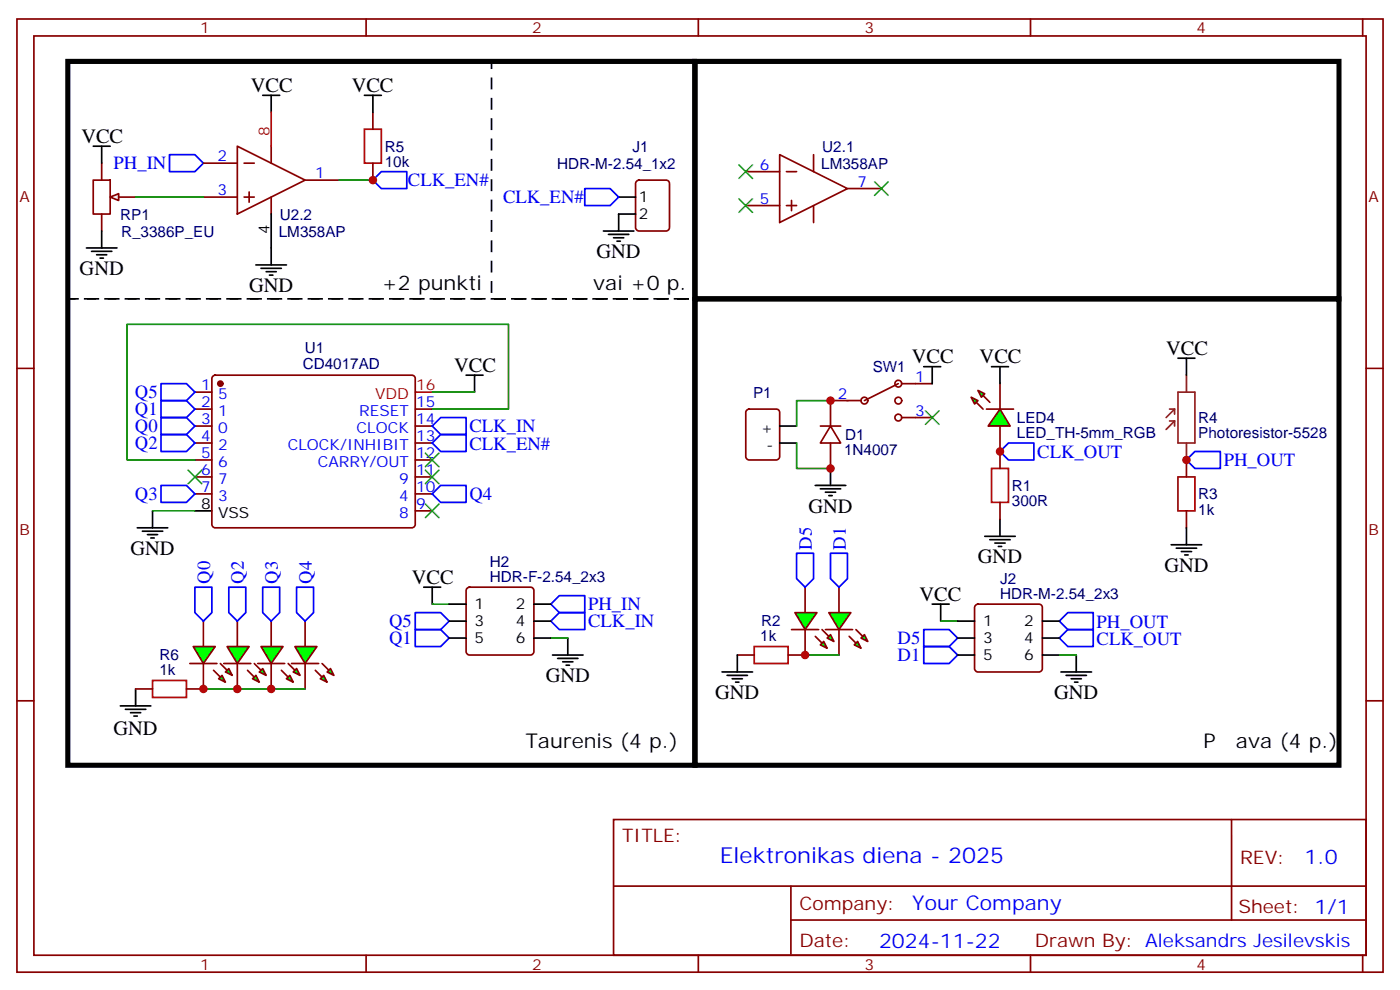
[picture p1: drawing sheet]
<svg xmlns="http://www.w3.org/2000/svg" width="291mm" height="206mm" viewBox="0 0 291 206" stroke-linecap="round" stroke-linejoin="round" font-family="sans-serif">
<g fill="none" stroke="#870000" stroke-width=".35">
<path d="M3.5 4h284.4v198.2h-284.4zM7.1 7.5h277.2v191.2h-277.2zM76.2 4v3.5M145.3 4v3.5M214.5 4v3.5M283.6 4v3.5M3.5 76.6h3.6M44.3 78.2l.5-.2h40.9a.71 .71 0 0 1 .7 .7v30.4a.76 .76 0 0 1-.7 .7h-40.9a.76 .76 0 0 1-.7-.7v-30.4zM208.1 79.8v5.3M284.3 76.6h3.6M40.6 85.1h3.5M40.6 88.6h3.5"/>
<path d="M40.6 92.1h3.5M40.6 95.7h3.5M40.6 99.2h3.5M40.6 81.6h3.5M86.4 85.1h3.6M86.4 88.6h3.6M86.4 92.1h3.6M86.4 95.7h3.6M86.4 99.2h3.6M155.5 85.3l.4-.2h5.7a.71 .71 0 0 1 .7 .7v9.2a.76 .76 0 0 1-.7 .7h-5.7a.76 .76 0 0 1-.7-.7v-9.2zM170.7 88.6h4.3M172.9 88.6l2.1 3.5h-4.3z"/>
<path d="M172.9 83.3v5.3M172.9 92.1v5.3M208.1 88.6v8.8M40.6 102.7h3.5M86.4 102.7h3.6M86.4 106.3h3.6M208.1 104.5v3.5M3.5 145.8h3.6M284.3 145.8h3.6M127.7 170.5h156.6v28.2h-156.6zM256.3 170.5v20.9M76.2 198.7v3.5"/>
<path d="M127.7 184.3h156.5M145.3 198.7v3.5M164.6 191.4h119.6M164.6 184.3v14.1M214.5 198.7v3.5M283.6 198.7v3.5"/>
</g>
<path d="M86.4 81.6h3.6" fill="none" stroke="#f00" stroke-width=".35"/>
<g fill="none" stroke="#000" stroke-width=".35">
<path d="M97 78h3.5M98.8 78v3.6M162.3 92.1h3.5M162.3 88.6h3.5M172.9 97.4v3.6M28.6 109.8h6.3M29.6 110.5h4.3M30.7 111.2h2.1M31.4 111.9h.7M31.7 106.3v3.5M40.6 106.3h3.5M169.7 101h6.3"/>
<path d="M170.7 101.7h4.3M171.8 102.4h2.1M172.5 103.1h.7M205 111.5h6.3M206 112.3h4.3M207.1 113h2.1M207.8 113.7h.7M208.1 108v3.5"/>
</g>
<circle cx="45.9" cy="79.8" r=".53" fill="#870000" stroke="#870000" stroke-width=".35"/>
<path d="M90 85.1h15.8v-17.6h-79.3v28.2h14.1M90 81.6h8.8M165.8 92.1v5.3h7.1M172.9 83.3h-7.1v5.3M31.7 106.3h8.9" fill="none" stroke="#008700" stroke-width=".35"/>
<path d="M39.2 97.8l2.8 2.8M42 97.8l-2.8 2.8M88.5 97.8l2.9 2.8M88.5 94.3l2.9 2.8M91.4 97.8l-2.9 2.8M91.4 94.3l-2.9 2.8M88.5 104.8l2.9 2.9M91.4 104.8l-2.9 2.9" fill="none" stroke="#3c3" stroke-width=".35"/>
<path d="M33.5 79.8h5.3l1.8 1.8-1.8 1.7h-5.3zM33.5 86.9h5.3l1.8 1.7-1.8 1.8h-5.3zM33.5 83.3h5.3l1.8 1.8-1.8 1.8h-5.3zM33.5 90.4h5.3l1.8 1.7-1.8 1.8h-5.3zM33.5 101h5.3l1.8 1.7-1.8 1.8h-5.3zM90 102.7l1.7-1.7h5.3v3.5h-5.3z" fill="none" stroke="#00f" stroke-width=".35"/>
<path d="M206.4 97.4h3.5v7.1h-3.5z" fill="none" stroke="#a10000" stroke-width=".35"/>
<g fill="#0f0" stroke="#870000" stroke-width=".35">
<path d="M203.6 81.2l1.4 .7-.7 .7z"/>
<path d="M202.1 82.6l1.5 .7-.8 .7z"/>
</g>
<g fill="#870000" stroke="#870000" stroke-width=".35">
<path d="M204.6 82.3l1.4 1.4z"/>
<path d="M203.2 83.7l1.4 1.4z"/>
</g>
<path d="M205.3 85.1h5.7z" fill="#f00" stroke="#870000" stroke-width=".35"/>
<path d="M208.1 85.1l2.2 3.5h-4.6z" fill="#0f0" stroke="#870000" stroke-width=".35"/>
<path d="M206.4 76.3h3.5M208.1 76.3v3.5" fill="none" stroke="#000" stroke-width=".35"/>
<path d="M167.6 122.1v5.3M167.6 131v5.2" fill="none" stroke="#870000" stroke-width=".35"/>
<g fill="#0f0" stroke="#870000" stroke-width=".35">
<path d="M170.7 134.1l.7-.7 .8 1.4z"/>
<path d="M172.2 132.7l.7-.7 .7 1.4z"/>
</g>
<g fill="#870000" stroke="#870000" stroke-width=".35">
<path d="M169.7 132.4l1.4 1.4z"/>
<path d="M171.1 131l1.4 1.4z"/>
</g>
<path d="M164.7 131h5.7z" fill="#f00" stroke="#870000" stroke-width=".35"/>
<path d="M165.5 127.4h4.5l-2.4 3.6z" fill="#0f0" stroke="#870000" stroke-width=".35"/>
<path d="M174.6 122.1v5.3M174.6 131v5.2" fill="none" stroke="#870000" stroke-width=".35"/>
<g fill="#0f0" stroke="#870000" stroke-width=".35">
<path d="M177.8 134.1l.7-.7 .7 1.4z"/>
<path d="M179.2 132.7l.7-.7 .7 1.4z"/>
</g>
<g fill="#870000" stroke="#870000" stroke-width=".35">
<path d="M176.7 132.4l1.5 1.4z"/>
<path d="M178.2 131l1.4 1.4z"/>
</g>
<path d="M171.8 131h5.6z" fill="#f00" stroke="#870000" stroke-width=".35"/>
<path d="M172.5 127.4h4.6l-2.5 3.6z" fill="#0f0" stroke="#870000" stroke-width=".35"/>
<path d="M42.3 129.2v5.3M42.3 138v5.3" fill="none" stroke="#870000" stroke-width=".35"/>
<g fill="#0f0" stroke="#870000" stroke-width=".35">
<path d="M45.5 141.2l.7-.7 .7 1.4z"/>
<path d="M46.9 139.8l.7-.7 .7 1.4z"/>
</g>
<g fill="#870000" stroke="#870000" stroke-width=".35">
<path d="M44.4 139.4l1.5 1.4z"/>
<path d="M45.9 138l1.4 1.4z"/>
</g>
<path d="M39.5 138h5.7z" fill="#f00" stroke="#870000" stroke-width=".35"/>
<path d="M40.2 134.5h4.6l-2.5 3.5z" fill="#0f0" stroke="#870000" stroke-width=".35"/>
<path d="M49.4 129.2v5.3M49.4 138v5.3" fill="none" stroke="#870000" stroke-width=".35"/>
<g fill="#0f0" stroke="#870000" stroke-width=".35">
<path d="M52.6 141.2l.7-.7 .7 1.4z"/>
<path d="M54 139.8l.7-.7 .7 1.4z"/>
</g>
<g fill="#870000" stroke="#870000" stroke-width=".35">
<path d="M51.5 139.4l1.4 1.4z"/>
<path d="M52.9 138l1.4 1.4z"/>
</g>
<path d="M46.6 138h5.6z" fill="#f00" stroke="#870000" stroke-width=".35"/>
<path d="M47.3 134.5h4.6l-2.5 3.5z" fill="#0f0" stroke="#870000" stroke-width=".35"/>
<path d="M56.4 129.2v5.3M56.4 138v5.3" fill="none" stroke="#870000" stroke-width=".35"/>
<g fill="#0f0" stroke="#870000" stroke-width=".35">
<path d="M59.6 141.2l.7-.7 .7 1.4z"/>
<path d="M61 139.8l.7-.7 .7 1.4z"/>
</g>
<g fill="#870000" stroke="#870000" stroke-width=".35">
<path d="M58.6 139.4l1.4 1.4z"/>
<path d="M60 138l1.4 1.4z"/>
</g>
<path d="M53.6 138h5.7z" fill="#f00" stroke="#870000" stroke-width=".35"/>
<path d="M54.3 134.5h4.6l-2.5 3.5z" fill="#0f0" stroke="#870000" stroke-width=".35"/>
<path d="M63.5 129.2v5.3M63.5 138v5.3" fill="none" stroke="#870000" stroke-width=".35"/>
<g fill="#0f0" stroke="#870000" stroke-width=".35">
<path d="M66.7 141.2l.7-.7 .7 1.4z"/>
<path d="M68.1 139.8l.7-.7 .7 1.4z"/>
</g>
<g fill="#870000" stroke="#870000" stroke-width=".35">
<path d="M65.6 139.4l1.4 1.4z"/>
<path d="M67 138l1.4 1.4z"/>
</g>
<path d="M60.7 138h5.6z" fill="#f00" stroke="#870000" stroke-width=".35"/>
<path d="M61.4 134.5h4.6l-2.5 3.5z" fill="#0f0" stroke="#870000" stroke-width=".35"/>
<path d="M157 134.5h7v3.5h-7z" fill="none" stroke="#a10000" stroke-width=".35"/>
<g fill="none" stroke="#870000" stroke-width=".35">
<path d="M19.4 37.5h3.5v7h-3.5zM21.2 33.9v3.6M132.5 37.7l.5-.2h5.6a.71 .71 0 0 1 .7 .7v9.1a.76 .76 0 0 1-.7 .7h-5.6a.76 .76 0 0 1-.7-.7v-9.1zM21.2 44.5v3.5M24.7 41h3.5M187 79.8l-7.1 3.5M187.7 79.8h6.3M172.9 83.3h6.3M187.7 86.9h6.3M153.5 136.2h3.5M164 136.2h3.6"/>
<circle cx="187" cy="79.8" r=".71"/>
<circle cx="179.9" cy="83.3" r=".71"/>
<circle cx="187" cy="83.3" r=".71"/>
<circle cx="187" cy="86.9" r=".71"/>
</g>
<g fill="none" stroke="#000" stroke-width=".35">
<path d="M53.3 55.1h6.3M54.3 55.8h4.3M55.4 56.5h2.1M56.1 57.2h.7M56.4 51.6v3.5M125.6 48h6.3M126.6 48.8h4.3M127.7 49.5h2.1M128.4 50.2h.7M128.8 41h3.5M132.3 44.5h-3.5v3.5M192.3 76.3h3.5"/>
<path d="M194 76.3v3.5M150.3 139.8h6.3M153.5 136.2v3.6M151.3 140.5h4.3M152.4 141.2h2.1M153.1 141.9h.7"/>
</g>
<path d="M79.4 35.7h5.3v3.5h-5.3l-1.8-1.7zM121.7 39.2h5.3l1.8 1.8-1.8 1.8h-5.3zM90 92.1l1.7-1.7h5.3v3.5h-5.3zM165.8 115.1h3.5v5.3l-1.7 1.7-1.8-1.7zM172.9 115.1h3.5v5.3l-1.8 1.7-1.7-1.7zM40.6 122.1h3.5v5.3l-1.8 1.8-1.7-1.8zM47.6 122.1h3.6v5.3l-1.8 1.8-1.8-1.8zM54.7 122.1h3.5v5.3l-1.8 1.8-1.7-1.8zM61.7 122.1h3.6v5.3l-1.8 1.8-1.8-1.8z" fill="none" stroke="#00f" stroke-width=".35"/>
<path d="M192.6 85.4l2.8 2.9M195.4 85.4l-2.8 2.9" fill="none" stroke="#3c3" stroke-width=".35"/>
<path d="M22.9 41l1.8-.7v1.4z" fill="#f0f0f0" stroke="#870000" stroke-width=".35"/>
<g fill="none" stroke="#000" stroke-width=".35">
<path d="M54.7 19.8h3.5M56.4 19.8v3.6M75.8 19.8h3.6M77.6 19.8v3.6M19.4 30.4h3.5M21.2 30.4v3.5M18 51.6h6.3M19 52.3h4.3M20.1 53h2.1M20.8 53.7h.7M21.2 48v3.6M56.4 44.5v7.1"/>
<path d="M245.2 74.5h3.5M246.9 74.5v3.5M243.8 113.3h6.3M244.8 114h4.3M245.9 114.7h2.1M246.6 115.4h.7M246.9 109.8v3.5M88.2 122.1h3.5M90 122.1v3.6M93.5 125.7h3.5M93.5 129.2h3.5M93.5 132.7h3.5"/>
<path d="M111.1 125.7h3.6M111.1 129.2h3.6M111.1 132.7h3.6M115 136.2h6.4M116.1 136.9h4.2M117.1 137.7h2.1M117.8 138.4h.7M118.2 132.7v3.5M194 125.7h3.6M195.8 125.7v3.5M199.3 136.2h3.5M199.3 129.2h3.5"/>
<path d="M199.3 132.7h3.5M217 136.2h3.5M217 129.2h3.5M217 132.7h3.5M220.8 139.8h6.4M224 136.2v3.6M25 146.8h6.4M26.1 147.5h4.2M27.2 148.2h2.1M27.9 148.9h.7M28.2 143.3v3.5M221.9 140.5h4.2"/>
<path d="M223 141.2h2.1M223.7 141.9h.7"/>
</g>
<path d="M75.8 26.9h3.6v7h-3.6zM245.2 99.2h3.5v7.1h-3.5zM31.7 141.5h7.1v3.6h-7.1z" fill="none" stroke="#a10000" stroke-width=".35"/>
<g fill="none" stroke="#870000" stroke-width=".35">
<path d="M42.3 33.9h7.1M49.4 30.4l14.1 7.1-14.1 7zM50.8 33.9h2.1M51.9 39.9v2.2M56.4 30.4v3.5M63.5 37.5h7.1M77.6 23.4v3.5M77.6 33.9v3.6M155.2 35.7h7.1M162.3 32.2l14.1 7-14.1 7.1zM163.7 35.7h2.1M169.3 32.2v3.5"/>
<path d="M176.4 39.2h7M42.3 41h7.1M50.8 41h2.1M56.4 41v3.5M155.2 42.8h7.1M163.7 42.8h2.1M164.7 41.7v2.1M169.3 42.8v3.5M246.9 95.7v3.5M246.9 106.3v3.5M97.2 122.3l.5-.2h12.7a.71 .71 0 0 1 .7 .7v12.7a.76 .76 0 0 1-.7 .7h-12.7a.76 .76 0 0 1-.7-.7v-12.7zM203.1 125.9l.5-.2h12.7a.71 .71 0 0 1 .7 .7v12.7a.76 .76 0 0 1-.7 .7h-12.7a.76 .76 0 0 1-.8-.7v-12.7z"/>
<path d="M28.2 143.3h3.5M38.8 143.3h3.5"/>
</g>
<path d="M246.9 78v3.6M243.4 87.6h1.1M243.4 85.1h1.1M244.5 87.6l-1.8 1.7M244.5 85.1l-1.8 1.8M244.5 85.1v1M244.5 87.6v1M245.2 81.6h3.5v10.5h-3.5zM246.9 92.1v3.6" fill="none" stroke="#8c2424" stroke-width=".35"/>
<path d="M35.3 32.2h5.3l1.7 1.7-1.7 1.8h-5.3zM90 88.6l1.7-1.7h5.3v3.5h-5.3zM208.1 93.9l1.8-1.8h5.3v3.6h-5.3zM246.9 95.7l1.8-1.8h5.3v3.5h-5.3zM86.4 127.4h5.3l1.8 1.8-1.8 1.8h-5.3zM86.4 131h5.3l1.8 1.7-1.8 1.8h-5.3zM116.4 123.9h5.3v3.5h-5.3l-1.7-1.7zM116.4 127.4h5.3v3.6h-5.3l-1.7-1.8zM192.3 131h5.3l1.7 1.7-1.7 1.8h-5.3zM192.3 134.5h5.3l1.7 1.7-1.7 1.8h-5.3zM220.5 129.2l1.7-1.8h5.3v3.6h-5.3zM220.5 132.7l1.7-1.7h5.3v3.5h-5.3z" fill="none" stroke="#00f" stroke-width=".35"/>
<path d="M70.6 37.5h7M28.2 41h14.1M90 125.7h3.5M114.7 132.7h3.5M167.6 136.2h7M195.8 129.2h3.5M220.5 136.2h3.5M42.3 143.3h21.2" fill="none" stroke="#008700" stroke-width=".35"/>
<path d="M14.1 12.8h130.5v49.4h-130.5zM102.3 12.8h42.3v49.4h-42.3zM14.1 62.2h130.5v97h-130.5z" fill="none" stroke="#000" stroke-width=".35" stroke-dasharray="2.1 2.1"/>
<path d="M14.1 12.8h130.5v146.4h-130.5zM144.6 12.8h134.1v49.4h-134.1zM144.6 62.2h134.1v97h-134.1z" fill="none" stroke="#000" stroke-width="1.1"/>
<path d="M56.4 23.4v7" fill="none" stroke="#f00" stroke-width=".35"/>
<path d="M153.8 34.3l2.8 2.8M156.6 34.3l-2.8 2.8M182 37.8l2.9 2.8M184.9 37.8l-2.9 2.8M153.8 41.3l2.8 2.9M156.6 41.3l-2.8 2.9" fill="none" stroke="#3c3" stroke-width=".35"/>
<g fill="#c00">
<circle cx="172.9" cy="97.4" r=".88"/>
<circle cx="172.9" cy="83.3" r=".88"/>
<circle cx="246.9" cy="95.7" r=".88"/>
<circle cx="208.1" cy="93.9" r=".88"/>
<circle cx="49.4" cy="143.3" r=".88"/>
<circle cx="56.4" cy="143.3" r=".88"/>
<circle cx="167.6" cy="136.2" r=".88"/>
<circle cx="42.3" cy="143.3" r=".88"/>
<circle cx="77.6" cy="37.5" r=".88"/>
</g>
<text font-size="4.6" fill="#00f" x="149.8" y="179.5">Elektronikas diena - 2025</text>
<g font-size="4.2">
<text x="52.2" y="19.1">VCC</text>
<text x="73.2" y="19.1">VCC</text>
<text x="16.9" y="29.7">VCC</text>
<text x="124.2" y="53.7">GND</text>
<text x="16.6" y="57.2">GND</text>
<text x="51.9" y="60.7">GND</text>
<text x="79.4" y="60.4">+2 punkti</text>
<text x="123.5" y="60.4">vai +0 p.</text>
<text x="94.5" y="77.3">VCC</text>
<text x="189.8" y="75.6">VCC</text>
<text x="203.9" y="75.6">VCC</text>
<text x="242.7" y="73.8">VCC</text>
<text x="168.3" y="106.6">GND</text>
<text x="27.2" y="115.4">GND</text>
<text x="203.6" y="117.2">GND</text>
<text x="242.4" y="119">GND</text>
<text x="85.7" y="121.4">VCC</text>
<text x="191.4" y="125">VCC</text>
<text x="113.6" y="141.9">GND</text>
<text x="148.9" y="145.4">GND</text>
<text x="219.4" y="145.4">GND</text>
<text x="23.6" y="152.9">GND</text>
<text x="109.4" y="155.6">Taurenis (4 p.)</text>
<text x="250.5" y="155.6">P</text>
<text x="257.3" y="155.6">ava (4 p.)</text>
</g>
<g font-size="4.2" fill="#00f">
<text x="271.5" y="179.7">1.0</text>
<text x="189.9" y="189.3">Your Company</text>
<text x="183" y="197.1">2024-11-22</text>
</g>
<g font-size="3.9" fill="#00f">
<text x="23.6" y="35.2">PH_IN</text>
<text x="84.9" y="38.6">CLK_EN#</text>
<text x="104.7" y="42.2">CLK_EN#</text>
<text x="28.1" y="82.8">Q5</text>
<text x="28.1" y="89.9">Q0</text>
<text x="28.1" y="86.3">Q1</text>
<text x="97.7" y="89.9">CLK_IN</text>
<text x="28.1" y="93.4">Q2</text>
<text x="97.7" y="93.5">CLK_EN#</text>
<text x="215.9" y="95.2">CLK_OUT</text>
<text x="254.7" y="96.9">PH_OUT</text>
<text x="28.1" y="104">Q3</text>
<text x="97.7" y="104">Q4</text>
<text x="169" y="114.4" transform="rotate(-90 169 114.4)">D5</text>
<text x="176" y="114.4" transform="rotate(-90 176 114.4)">D1</text>
<text x="43.7" y="121.4" transform="rotate(-90 43.7 121.4)">Q0</text>
<text x="50.8" y="121.4" transform="rotate(-90 50.8 121.4)">Q2</text>
<text x="57.8" y="121.4" transform="rotate(-90 57.8 121.4)">Q3</text>
<text x="64.9" y="121.4" transform="rotate(-90 64.9 121.4)">Q4</text>
<text x="81" y="130.4">Q5</text>
<text x="122.4" y="126.9">PH_IN</text>
<text x="122.4" y="130.4">CLK_IN</text>
<text x="228.2" y="130.5">PH_OUT</text>
<text x="81" y="134">Q1</text>
<text x="186.8" y="134">D5</text>
<text x="186.8" y="137.5">D1</text>
<text x="228.2" y="134.1">CLK_OUT</text>
</g>
<g font-size="3.9" fill="#800">
<text x="129.5" y="175">TITLE:</text>
<text x="258.1" y="179.7">REV:</text>
<text x="166.4" y="189.2">Company:</text>
<text x="257.7" y="189.9">Sheet: 1/1</text>
<text x="166.4" y="196.9">Date:</text>
<text x="215.4" y="197">Drawn By: Aleksandrs Jesilevskis</text>
</g>
<g font-size="3.2" fill="#800">
<text x="41.6" y="6.9">1</text>
<text x="110.8" y="6.9">2</text>
<text x="179.9" y="6.9">3</text>
<text x="249.1" y="6.9">4</text>
<text x="4.1" y="42.1">A</text>
<text x="284.9" y="42.1">A</text>
<text x="4.1" y="111.2">B</text>
<text x="284.9" y="111.2">B</text>
<text x="41.6" y="201.7">1</text>
<text x="110.8" y="201.7">2</text>
<text x="179.9" y="201.7">3</text>
<text x="249.1" y="201.7">4</text>
</g>
<g font-size="3.2" fill="#f00">
<text x="56.1" y="28.3" transform="rotate(-90 56.1 28.3)">8</text>
<text x="78.1" y="83">VDD</text>
<text x="86.6" y="81.2">16</text>
</g>
<g font-size="3.2" fill="#00f">
<text x="45.3" y="33.6">2</text>
<text x="158.1" y="35.3">6</text>
<text x="45.3" y="40.6">3</text>
<text x="65.6" y="37.1">1</text>
<text x="178.5" y="38.9">7</text>
<text x="158.1" y="42.4">5</text>
<text x="41.9" y="81.2">1</text>
<text x="45.4" y="83">5</text>
<text x="174.4" y="83">2</text>
<text x="190.5" y="79.4">1</text>
<text x="41.9" y="88.3">3</text>
<text x="41.9" y="84.7">2</text>
<text x="45.4" y="86.5">1</text>
<text x="74.8" y="86.5">RESET</text>
<text x="86.6" y="84.7">15</text>
<text x="86.6" y="88.3">14</text>
<text x="190.5" y="86.5">3</text>
<text x="41.9" y="95.3">5</text>
<text x="41.9" y="91.8">4</text>
<text x="45.4" y="93.6">2</text>
<text x="45.4" y="90">0</text>
<text x="59.9" y="93.6">CLOCK/INHIBIT</text>
<text x="74.2" y="90">CLOCK</text>
<text x="86.6" y="91.8">13</text>
<text x="86.6" y="95.3">12</text>
<text x="41.9" y="98.8">6</text>
<text x="45.4" y="100.6">7</text>
<text x="45.4" y="97.1">6</text>
<text x="66.2" y="97.1">CARRY/OUT</text>
<text x="83.1" y="100.6">9</text>
<text x="86.6" y="98.8">11</text>
<text x="41.9" y="102.4">7</text>
<text x="45.4" y="104.1">3</text>
<text x="83.1" y="104.1">4</text>
<text x="83.1" y="107.7">8</text>
<text x="86.6" y="102.4">10</text>
<text x="86.6" y="105.9">9</text>
</g>
<g font-size="3.2" fill="#000080">
<text x="80.1" y="34.7">10k</text>
<text x="80.1" y="31.6">R5</text>
<text x="116" y="35.1">HDR-M-2.54_1x2</text>
<text x="131.7" y="31.5">J1</text>
<text x="170.9" y="35.1">LM358AP</text>
<text x="171.1" y="31.6">U2.1</text>
<text x="25" y="45.7">RP1</text>
<text x="58.3" y="45.7">U2.2</text>
<text x="25.2" y="49.2">R_3386P_EU</text>
<text x="58" y="49.2">LM358AP</text>
<text x="63" y="76.7">CD4017AD</text>
<text x="63.4" y="73.4">U1</text>
<text x="181.6" y="77.4">SW1</text>
<text x="156.7" y="82.7">P1</text>
<text x="211.7" y="88">LED4</text>
<text x="249.4" y="88">R4</text>
<text x="175.7" y="94.7">1N4007</text>
<text x="175.9" y="91.5">D1</text>
<text x="211.7" y="91.2">LED_TH-5mm_RGB</text>
<text x="249.4" y="91.2">Photoresistor-5528</text>
<text x="210.6" y="105.3">300R</text>
<text x="210.6" y="102.1">R1</text>
<text x="249.4" y="107.1">1k</text>
<text x="249.4" y="103.8">R3</text>
<text x="102" y="118">H2</text>
<text x="102" y="121.1">HDR-F-2.54_2x3</text>
<text x="208.2" y="124.6">HDR-M-2.54_2x3</text>
<text x="208.2" y="121.5">J2</text>
<text x="158.4" y="130.2">R2</text>
<text x="33.2" y="137.4">R6</text>
<text x="158.2" y="133.4">1k</text>
<text x="33.2" y="140.5">1k</text>
</g>
<g font-size="3.2">
<text x="133" y="42.1">1</text>
<text x="133" y="45.6">2</text>
<text x="56.1" y="48.7" transform="rotate(-90 56.1 48.7)">4</text>
<text x="158.4" y="90">+</text>
<text x="159.5" y="93.6">-</text>
<text x="41.9" y="105.9">8</text>
<text x="45.4" y="107.7">VSS</text>
<text x="98.8" y="126.7">1</text>
<text x="98.8" y="130.2">3</text>
<text x="107.3" y="126.7">2</text>
<text x="107.3" y="130.2">4</text>
<text x="204.6" y="130.2">1</text>
<text x="213.2" y="130.2">2</text>
<text x="98.8" y="133.8">5</text>
<text x="107.3" y="133.8">6</text>
<text x="204.6" y="133.8">3</text>
<text x="204.6" y="137.3">5</text>
<text x="213.2" y="133.8">4</text>
<text x="213.2" y="137.3">6</text>
</g>
</svg>
